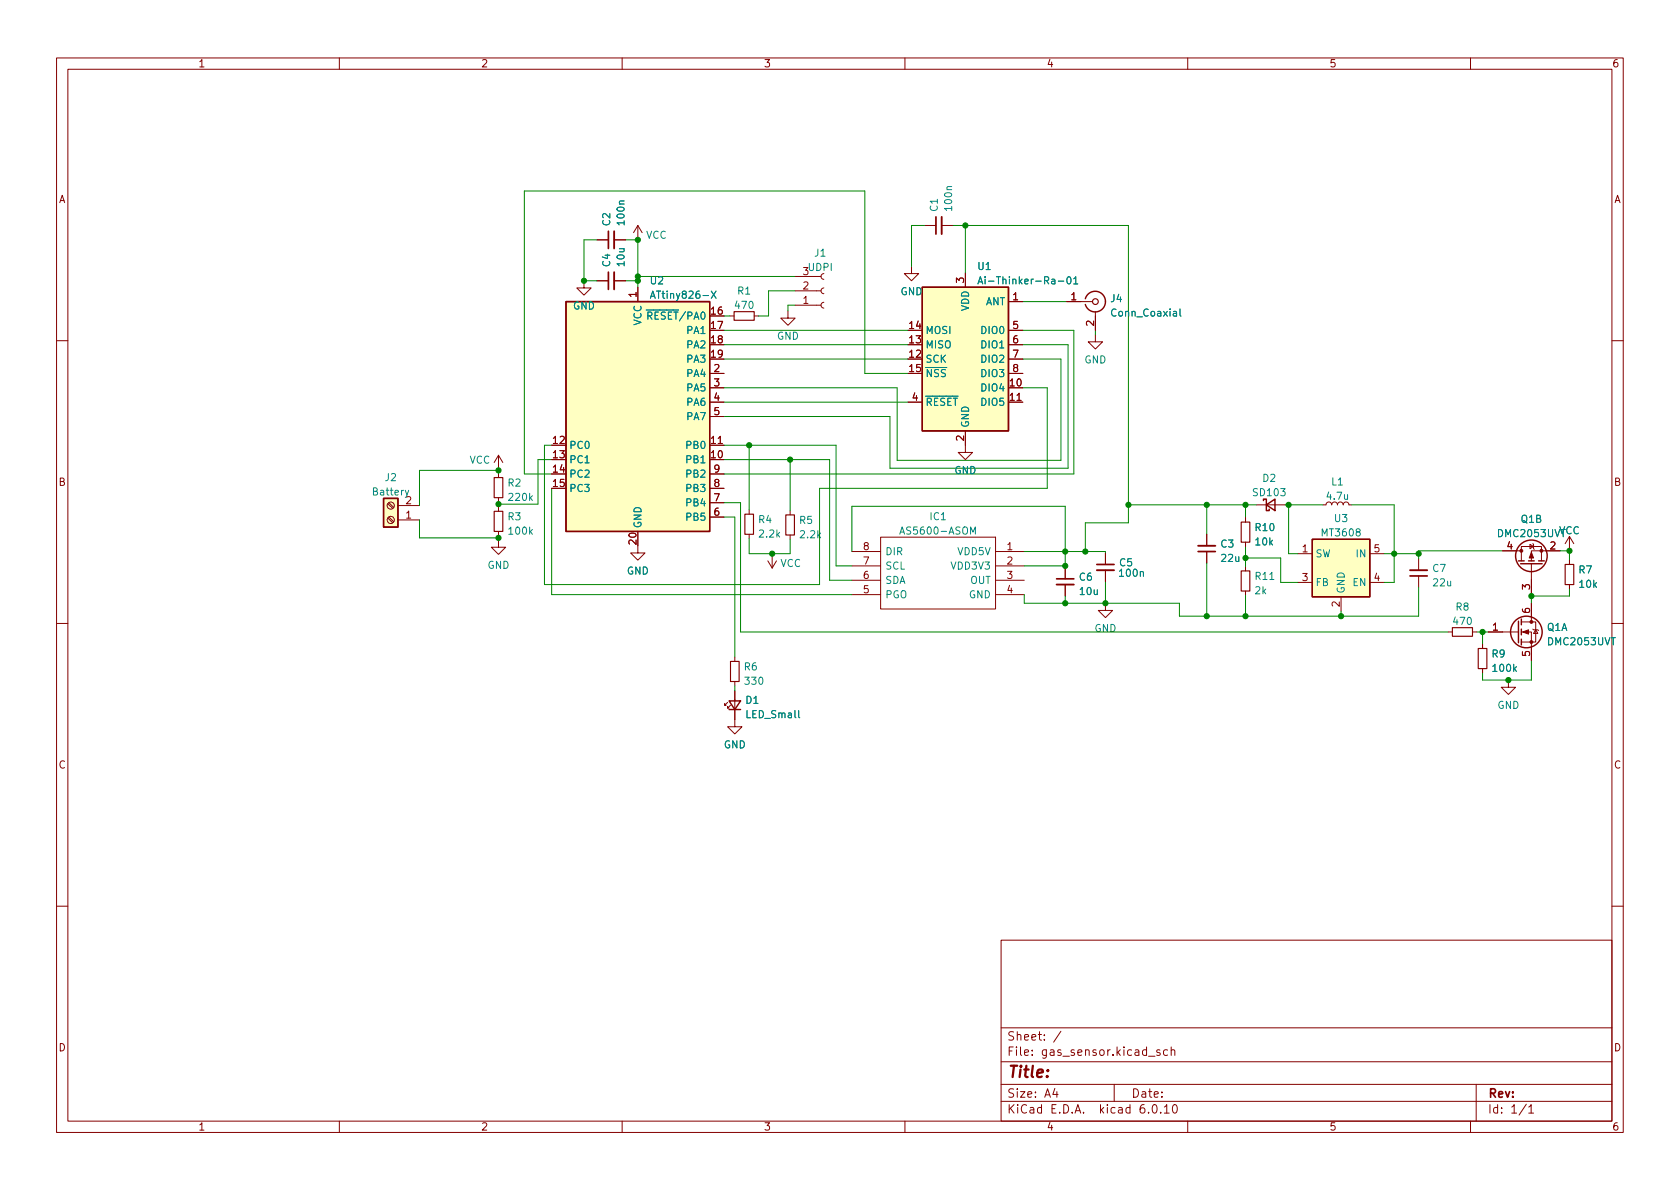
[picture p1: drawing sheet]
<svg xmlns="http://www.w3.org/2000/svg" width="297mm" height="210mm" viewBox="0 0 297 210" stroke-linecap="round" stroke-linejoin="round" font-family="sans-serif">
<g fill="none" stroke="#840000" stroke-width=".18">
<path d="M10 10.2h277v190.1h-277zM12 12.2h273v186.1h-273zM60 10.2v2M110 10.2v2M160 10.2v2M210 10.2v2M260 10.2v2M112.8 39.9v2.5M112.8 39.9l-.8 1.2M112.8 39.9l.7 1.2M163.4 39.9h2.1M166.5 39.9h2"/>
<path d="M103.3 49.7v1.2h1.2l-1.2 1.3-1.3-1.3h1.3M105.5 49.7h2.1M105.5 42.4h2.1M108.6 49.7h2M108.6 42.4h2M112.8 50.8v2.5M129 55.9h.8M133.3 55.9h.8M139.3 55v1.3h1.3l-1.3 1.2-1.3-1.2h1.3M140.6 48.9h4.6M140.6 51.4h4.6M140.6 54h4.6"/>
<path d="M145.7 48.4l-.4 .1-.1 .4 .1 .3 .4 .2M145.7 50.9l-.4 .2-.1 .3 .1 .4 .4 .1M145.7 53.5l-.4 .1-.1 .4 .1 .3 .4 .2M161.2 47.1v1.3h1.2l-1.2 1.3-1.3-1.3h1.3M170.7 48.3v2.5M178.3 53.3h2.5M178.3 58.4h2.5M188.6 53.3h4.6M193.7 59.2v1.2h1.2l-1.2 1.3-1.3-1.3h1.3M193.7 55.1v3.3M10 60.2h2M125.5 78.7h2.5"/>
<path d="M125.5 66h2.5M125.5 68.6h2.5M125.5 71.1h2.5M125.5 73.7h2.5M160.5 71.1h2.6M170.7 76.2v3.8h1.3l-1.3 1.3-1.3-1.3h1.3M178.3 66h2.5M178.3 71.1h2.5M178.3 61h2.5M178.3 63.5h2.5M285 60.2h2M68.6 89.1l.8 .8"/>
<path d="M68.6 91.6l.8 .9M68.8 88.9l.8 .8M68.8 91.4l.8 .9M70.4 91.9h3.8M70.4 89.4h3.8M88.1 95.5v1.3h1.3l-1.3 1.2-1.2-1.2h1.2M88.1 80.5v2.6M88.1 83.7v.7M88.1 88v.8M88.1 89.7v.7M88.1 94v.7M88.1 80.5l-.7 1.3"/>
<path d="M88.1 80.5l.8 1.3M112.8 96.5v1.3h1.2l-1.2 1.3-1.3-1.3h1.3M125.5 91.4h2.5M125.5 88.9h2.5M125.5 86.4h2.5M125.5 83.8h2.5M132.5 90.2v.7M132.5 94.5v.7M135.8 99.2l.7 1.3M136.5 97.9v2.6M137.3 99.2l-.8 1.3M139.7 90.3v.8"/>
<path d="M139.7 94.6v.8M150.6 97.5h5.1M155.7 95h20.3v12.7h-20.3zM176 97.5h5.1M195.5 97.8v2M213.4 94.5v2M213.4 97.5v2.1M220.2 91.6v.7M220.2 95.9v.7M222.1 89.3h5.1M229.5 97.9h2.5M233.9 89.3h.5l.2-.4 .3-.1 .4 .1 .2 .4 .1-.4 .3-.1 .4 .1 .2 .4 .2-.4 .4-.1 .3 .1 .1 .4 .1-.4 .4-.1 .4 .1 .1 .4h.5"/>
<path d="M242.2 97.9h2.5M250.8 98.8v2M265.7 97.4h3.3M269 99.2v-2.6h3.5v2.6M270.5 96.3l.6 .3-.6 .4zM270.8 99.7v5.3M271 96.1l.1 .2v.7l.2 .1M275.8 97.4h-5v1.8M277.5 94.9v2.5M277.5 99.1v.7M277.5 94.9l-.8 1.2M277.5 94.9l.8 1.2"/>
<path d="M10 110.2h2M129.9 116.2v.8M150.6 100.1h5.1M150.6 102.6h5.1M150.6 105.2h5.1M176 100.1h5.1M176 102.6h5.1M176 105.2h5.1M188.3 100.3v2.1M188.3 103.4v2M195.5 106.7v1.2h1.2l-1.2 1.3-1.3-1.3h1.3M195.5 100.8v2.1"/>
<path d="M220.2 100.2v.8M220.2 104.5v.8M229.5 103h2.5M237.1 105.5v2.6M242.2 103h2.5M250.8 101.8v2.1M256 111.8h.8M260.3 111.8h.8M262.1 113.9v.8M262.1 118.2v.8M263.1 111.8h5.4M269 111.8h1.8v5"/>
<path d="M269 110h2.5v3.5h-2.5M270.8 106.7v3.3M271 111.2l.1 .2h.8l.1 .1M271.5 111.4l.4 .6h-.8zM277.5 103.4v.7M285 110.2h2M128.7 124.2l-.6 .5v-.2v.2h.3M129.2 124.7l-.5 .5v-.2v.2h.2M129.9 122.2v6.3h1.3l-1.3 1.3-1.2-1.3h1.2M129.9 120.5v.8M266.7 120.3v1.2h1.3l-1.3 1.3-1.3-1.3h1.3M10 160.2h2"/>
<path d="M177 166.3h108v32h-108zM285 160.2h2M60 198.3v2M110 198.3v2M160 198.3v2M177 194.8h108M177 191.8h108M177 187.8h108M177 181.8h108M186.5 192.5l-.4 1h1M186.9 193v1M187.6 182.4l-1.3 1.9"/>
<path d="M197 191.8v3M203.1 186.8h1.1M203.9 195.4l.2-.1a.81 .81 0 0 1 .6 .7 .81 .81 0 0 1-.3 .8h-.2a.81 .81 0 0 1-.6-.6 .81 .81 0 0 1 .3-.8zM205.1 185.7l-.4-.1-.2 .2 .1 .3 .5 .1v.4h-.6M205.2 196.7v.1M205.9 195.8l.4-.5v1.5M205.9 196.8h.8M206.4 185.7l-.4-.1-.3 .3v.4l.2 .3h.5M207.1 185.8l.2-.2 .3 .1 .1 .9M207.1 185.1v1.5M207.5 195.4l.1-.1a.81 .81 0 0 1 .6 .7 .81 .81 0 0 1-.3 .8h-.1a.81 .81 0 0 1-.6-.6 .81 .81 0 0 1 .3-.8zM210 198.3v2"/>
<path d="M260 198.3v2M261 191.8v6.5M269.9 195.3l-1.3 1.9M270.3 195.8l.4-.5v1.5M270.3 196.8h.9"/>
<circle cx="69.1" cy="89.4" r=".63"/>
<circle cx="69.1" cy="91.9" r=".63"/>
</g>
<g fill="none" stroke="#840000" stroke-width=".2">
<path d="M129.8 55.1h3.5v1.5h-3.5zM87.4 84.4h1.5v3.6h-1.5zM87.4 90.4h1.5v3.6h-1.5zM131.7 90.9h1.5v3.6h-1.5zM138.9 91.1h1.6v3.5h-1.6zM219.5 92.3h1.5v3.6h-1.5zM276.7 99.8h1.6v3.6h-1.6zM129.2 117h1.5v3.5h-1.5zM219.5 101h1.5v3.5h-1.5zM256.8 111h3.5v1.5h-3.5zM261.4 114.7h1.5v3.5h-1.5z"/>
<circle cx="193.7" cy="53.3" r=".51"/>
</g>
<g fill="#ffffc2" stroke="#ffffc2" stroke-width=".18">
<path d="M100.1 53.3h25.4v40.7h-25.4z"/>
<path d="M67.8 88.1h2.6v5.1h-2.6z"/>
<path d="M163.1 50.8h15.2v25.4h-15.2z"/>
<path d="M232 95.4h10.2v10.1h-10.2z"/>
</g>
<g fill="none" stroke="#840000" stroke-width=".25">
<path d="M100.1 53.3h25.4v40.7h-25.4zM163.1 50.8h15.2v25.4h-15.2zM191.9 52.8a1.81 1.81 0 0 1 2.8-.9 1.81 1.81 0 0 1 0 2.9 1.81 1.81 0 0 1-2.8-1M67.8 88.1h2.6v5.1h-2.6zM223.4 88.5v-.2h.5v2h.5v-.3M223.9 89.3l1.5-1v2zM232 95.4h10.2v10.1h-10.2zM268.5 99.2h1M268.9 99.7h3.8M270.3 99.2h1M272 99.2h1M268.5 109.8v3.9"/>
<path d="M269 109.5v1M269 111.2v1.1M269 113v1M128.9 123.9h2l-1 1.6zM128.9 125.5h2"/>
<circle cx="270.8" cy="98.3" r="2.79"/>
<circle cx="269.9" cy="111.8" r="2.79"/>
</g>
<g fill="none" stroke="#008484" stroke-width=".18">
<path d="M115 52.7l.4-1.2 .4 1.2M115.1 52.4h.6M125.8 51.5l.8 1.2M126.6 51.5l-.8 1.2M172.9 50.2l.4-1.3 .5 1.3M173 49.8h.6M174.2 48.9v.2M188.8 49.1l.1-.2a.68 .68 0 0 1 .5 .7 .68 .68 0 0 1-.5 .6l-.1-.1-.2-.4zM189.8 49.3l.4-.4v1.3M189.8 50.2h.8M208.6 54.6v1.1l.2 .2M72.3 86.7l-.5 1.1-.1 .2"/>
<path d="M159.1 94.5l.4-1.3 .4 1.3M171.6 94.5v-1.3l.4 .9 .5-.9v1.3"/>
</g>
<path d="M166.5 38.3v3.1M108.6 40.9v3M108.6 48.1v3.1M211.8 96.5h3.1M186.8 103.4h3.1M193.9 100.8h3.1M249.3 100.8h3" fill="none" stroke="#840000" stroke-width=".33"/>
<path d="M165.5 38.3v3.1M107.6 40.9v3M107.6 48.1v3.1M193.9 99.8h3.1M211.8 97.5h3.1M186.8 102.4h3.1M249.3 101.8h3" fill="none" stroke="#840000" stroke-width=".3"/>
<g fill="#840000" stroke="#840000" stroke-width=".18">
<path d="M269.2 111.8l1.1-.4v.7z"/>
<path d="M270.8 97.7l.3 1h-.7z"/>
<circle cx="270.8" cy="113.5" r=".25"/>
<circle cx="270.8" cy="110" r=".25"/>
<circle cx="272.5" cy="97.4" r=".25"/>
<circle cx="269" cy="97.4" r=".25"/>
</g>
<g fill="none" stroke="#008400" stroke-width=".18">
<path d="M163.4 39.9h-2.2v7.2M168.5 39.9h31v52.6h-7.6v5M170.7 39.9v8.4M105.5 42.4h-2.2v7.3h2.2M110.6 42.4h2.2v8.4M110.6 49.7h2.2M112.8 48.9h27.8M128 58.4h32.5M128 55.9h1M140.6 51.4h-4.7v4.5h-1.8M140.6 54h-1.3v1M180.8 58.4h9.1v25.4h-61.9"/>
<path d="M180.8 53.3h7.8M193.7 58.4v.8M128 61h32.5M128 78.7h19.8v21.4h2.8M128 63.5h32.5M128 71.1h32.5M132.5 78.7v11.5M160.5 66h-7.6v-32.2h-60.2v50h4.8M180.8 61h8v21.8h-31.4v-9.1h-29.4M180.8 63.5h6.8v17.9h-29v-12.8h-30.6M180.8 68.6h4.4v17.8h-40.3v17h-48.6v-24.7h1.2M74.2 91.9v3.2h13.9"/>
<path d="M88.1 83.1v.6M88.1 88.8v.9M88.1 94.7v.8M88.1 83.2h-13.9v6.2M97.5 86.4v18.8h53.1M97.5 81.3h-2.4v7.8h-7M128 88.9h2.9v22.9h125.1M128 91.4h1.9v24.8M128 81.3h18.7v21.3h3.9M132.5 95.2v2.7h7.2v-2.5M139.7 81.3v9M150.6 97.5v-8h37.7v10.8"/>
<path d="M181.1 97.5h14.4v.3M199.5 89.3h22.6M213.4 89.3v5.2M213.4 99.6v9.4M220.2 98.7h6.2v4.3h3.1M220.2 89.3v2.3M220.2 96.6v3.6M227.2 89.3h6.7M227.8 89.3v8.6h1.7M239 89.3h7.5v13.7h-1.8M244.7 97.9h6.1M265.7 97.4h-14.9v1.4"/>
<path d="M275.8 97.4h1.7v1.7M181.1 100.1h7.2M188.3 105.4v1.3M195.5 102.9v3.8M220.2 105.3v3.7M237.1 108.1v.9M250.8 103.9v5.1h-42.3v-2.3h-27.4v-1.5M261.1 111.8h2M262.1 111.8v2.1M270.8 105v1.7M270.8 116.8v3.5h-8.7v-1.3M277.5 104.1v1.3h-6.7"/>
<path d="M129.9 121.3v.9"/>
</g>
<g fill="#008400" stroke="#008400" stroke-width=".18">
<circle cx="270.8" cy="105.4" r=".46"/>
<circle cx="250.8" cy="97.9" r=".46"/>
<circle cx="262.1" cy="111.8" r=".46"/>
<circle cx="246.5" cy="97.9" r=".46"/>
<circle cx="237.1" cy="109" r=".46"/>
<circle cx="277.5" cy="97.4" r=".46"/>
<circle cx="266.7" cy="120.3" r=".46"/>
<circle cx="103.3" cy="49.7" r=".46"/>
<circle cx="112.8" cy="49.7" r=".46"/>
<circle cx="112.8" cy="48.9" r=".46"/>
<circle cx="112.8" cy="42.4" r=".46"/>
<circle cx="139.7" cy="81.3" r=".46"/>
<circle cx="132.5" cy="78.7" r=".46"/>
<circle cx="188.3" cy="97.5" r=".46"/>
<circle cx="136.5" cy="97.9" r=".46"/>
<circle cx="213.4" cy="109" r=".46"/>
<circle cx="199.5" cy="89.3" r=".46"/>
<circle cx="213.4" cy="89.3" r=".46"/>
<circle cx="188.3" cy="106.7" r=".46"/>
<circle cx="195.5" cy="106.7" r=".46"/>
<circle cx="188.3" cy="100.1" r=".46"/>
<circle cx="191.9" cy="97.5" r=".46"/>
<circle cx="170.7" cy="39.9" r=".46"/>
<circle cx="220.2" cy="89.3" r=".46"/>
<circle cx="220.2" cy="109" r=".46"/>
<circle cx="220.2" cy="98.7" r=".46"/>
<circle cx="227.8" cy="89.3" r=".46"/>
<circle cx="88.1" cy="83.2" r=".46"/>
<circle cx="88.1" cy="89.1" r=".46"/>
<circle cx="88.1" cy="95.1" r=".46"/>
</g>
<text font-size="2.8" fill="#840000" x="178" y="190.6">Title:</text>
<g font-size="2.1" fill="#840000">
<text x="178" y="184">Sheet: /</text>
<text x="178" y="186.7">File: gas_sensor.kicad_sch</text>
<text x="178" y="196.9">KiCad E.D.A. kicad 6.0.10</text>
<text x="178" y="194.1">Size: A4</text>
<text x="200" y="194.1">Date:</text>
<text x="263" y="194.1">Rev:</text>
<text x="263" y="196.9">Id: 1/1</text>
</g>
<g font-size="1.8" fill="#840000">
<text x="35" y="11.9">1</text>
<text x="85" y="11.9">2</text>
<text x="135" y="11.9">3</text>
<text x="185" y="11.9">4</text>
<text x="235" y="11.9">5</text>
<text x="285" y="11.9">6</text>
<text x="10.3" y="35.9">A</text>
<text x="285.3" y="35.9">A</text>
<text x="112.5" y="52.6" transform="rotate(-90 112.5 52.6)">1</text>
<text x="142" y="53.7">1</text>
<text x="142" y="51.2">2</text>
<text x="142" y="48.6">3</text>
<text x="170.4" y="50" transform="rotate(-90 170.4 50)">3</text>
<text x="179.1" y="53.1">1</text>
<text x="189.4" y="53.1">1</text>
<text x="125.8" y="55.6">16</text>
<text x="125.8" y="58.2">17</text>
<text x="160.8" y="58.2">14</text>
<text x="179.1" y="58.2">5</text>
<text x="193.4" y="57.6" transform="rotate(-90 193.4 57.6)">2</text>
<text x="125.8" y="60.7">18</text>
<text x="125.8" y="63.2">19</text>
<text x="126.3" y="65.8">2</text>
<text x="160.8" y="63.2">12</text>
<text x="160.8" y="60.7">13</text>
<text x="160.8" y="65.8">15</text>
<text x="179.1" y="60.7">6</text>
<text x="179.1" y="63.2">7</text>
<text x="179.1" y="65.8">8</text>
<text x="126.3" y="68.3">3</text>
<text x="126.3" y="70.9">4</text>
<text x="161.3" y="70.9">4</text>
<text x="178.6" y="68.3">10</text>
<text x="178.6" y="70.9">11</text>
<text x="126.3" y="73.4">5</text>
<text x="170.4" y="78" transform="rotate(-90 170.4 78)">2</text>
<text x="97.8" y="78.5">12</text>
<text x="97.8" y="81">13</text>
<text x="97.8" y="83.6">14</text>
<text x="125.8" y="81">10</text>
<text x="125.8" y="78.5">11</text>
<text x="126.3" y="83.6">9</text>
<text x="10.3" y="85.9">B</text>
<text x="71.8" y="89.1">2</text>
<text x="97.8" y="86.1">15</text>
<text x="126.3" y="88.6">7</text>
<text x="126.3" y="86.1">8</text>
<text x="285.3" y="85.9">B</text>
<text x="71.8" y="91.7">1</text>
<text x="126.3" y="91.2">6</text>
<text x="112.5" y="96.2" transform="rotate(-90 112.5 96.2)">20</text>
<text x="152.7" y="99.8">7</text>
<text x="152.7" y="97.3">8</text>
<text x="178.1" y="97.3">1</text>
<text x="178.1" y="99.8">2</text>
<text x="230.3" y="97.7">1</text>
<text x="243" y="97.7">5</text>
<text x="266.5" y="97.1">4</text>
<text x="274.1" y="97.1">2</text>
<text x="152.7" y="104.9">5</text>
<text x="152.7" y="102.4">6</text>
<text x="178.1" y="102.4">3</text>
<text x="178.1" y="104.9">4</text>
<text x="230.3" y="102.7">3</text>
<text x="236.9" y="107.3" transform="rotate(-90 236.9 107.3)">2</text>
<text x="243" y="102.7">4</text>
<text x="270.5" y="104.2" transform="rotate(-90 270.5 104.2)">3</text>
<text x="263.9" y="111.5">1</text>
<text x="270.5" y="108.4" transform="rotate(-90 270.5 108.4)">6</text>
<text x="270.5" y="116.1" transform="rotate(-90 270.5 116.1)">5</text>
<text x="10.3" y="135.9">C</text>
<text x="285.3" y="135.9">C</text>
<text x="10.3" y="185.9">D</text>
<text x="285.3" y="185.9">D</text>
<text x="35" y="199.9">1</text>
<text x="85" y="199.9">2</text>
<text x="135" y="199.9">3</text>
<text x="185" y="199.9">4</text>
<text x="235" y="199.9">5</text>
<text x="285" y="199.9">6</text>
</g>
<g font-size="1.8" fill="#008484">
<text x="107.9" y="39.9" transform="rotate(-90 107.9 39.9)">C2</text>
<text x="110.4" y="39.6" transform="rotate(-90 110.4 39.6)">100n</text>
<text x="165.8" y="37.4" transform="rotate(-90 165.8 37.4)">C1</text>
<text x="168.3" y="37.1" transform="rotate(-90 168.3 37.1)">100n</text>
<text x="107.9" y="47.1" transform="rotate(-90 107.9 47.1)">C4</text>
<text x="110.4" y="47" transform="rotate(-90 110.4 47)">10u</text>
<text x="114.2" y="42.2">VCC</text>
<text x="142.9" y="47.9">UDPI</text>
<text x="144.1" y="45.4">J1</text>
<text x="172.9" y="47.7">U1</text>
<text x="115" y="50.3">U2</text>
<text x="115.7" y="52.8">ATtiny826-X</text>
<text x="130.4" y="52.1">R1</text>
<text x="159.2" y="52.2">GND</text>
<text x="174.2" y="54">ANT</text>
<text x="174.7" y="50.3">Ai-Thinker-Ra-01</text>
<text x="196.4" y="53.4">J4</text>
<text x="101.3" y="54.7">GND</text>
<text x="113.4" y="57.6" transform="rotate(-90 113.4 57.6)">VCC</text>
<text x="113.8" y="56.5">~{RESET}/PA0</text>
<text x="121.5" y="59">PA1</text>
<text x="130.1" y="54.6">470</text>
<text x="163.6" y="59">MOSI</text>
<text x="171.3" y="55" transform="rotate(-90 171.3 55)">VDD</text>
<text x="173.7" y="59">DIO0</text>
<text x="196.7" y="56">Conn_Coaxial</text>
<text x="121.5" y="61.6">PA2</text>
<text x="121.5" y="64.1">PA3</text>
<text x="137.4" y="60.1">GND</text>
<text x="163.6" y="64.1">SCK</text>
<text x="163.6" y="61.6">MISO</text>
<text x="173.7" y="61.6">DIO1</text>
<text x="173.7" y="64.1">DIO2</text>
<text x="191.7" y="64.3">GND</text>
<text x="121.5" y="66.7">PA4</text>
<text x="121.5" y="69.2">PA5</text>
<text x="121.5" y="71.7">PA6</text>
<text x="163.6" y="66.7">~{NSS}</text>
<text x="163.6" y="71.7">~{RESET}</text>
<text x="173.7" y="69.2">DIO4</text>
<text x="173.7" y="71.7">DIO5</text>
<text x="173.7" y="66.7">DIO3</text>
<text x="121.5" y="74.3">PA7</text>
<text x="171.3" y="75.7" transform="rotate(-90 171.3 75.7)">GND</text>
<text x="83" y="82">VCC</text>
<text x="100.6" y="79.4">PC0</text>
<text x="100.6" y="81.9">PC1</text>
<text x="121.5" y="81.9">PB1</text>
<text x="121.5" y="79.4">PB0</text>
<text x="168.7" y="83.8">GND</text>
<text x="66" y="87.6">Battery</text>
<text x="68.1" y="85.1">J2</text>
<text x="89.8" y="86">R2</text>
<text x="90.1" y="88.6">220k</text>
<text x="100.6" y="84.4">PC2</text>
<text x="100.6" y="87">PC3</text>
<text x="121.5" y="89.5">PB4</text>
<text x="121.5" y="87">PB3</text>
<text x="121.5" y="84.4">PB2</text>
<text x="221.7" y="87.7">SD103</text>
<text x="223.3" y="85.2">D2</text>
<text x="234.7" y="88.4">4.7u</text>
<text x="235.4" y="85.8">L1</text>
<text x="89.8" y="92">R3</text>
<text x="90.1" y="94.5">100k</text>
<text x="113.4" y="93.5" transform="rotate(-90 113.4 93.5)">GND</text>
<text x="121.5" y="92.1">PB5</text>
<text x="134.1" y="92.5">R4</text>
<text x="134.3" y="95">2.2k</text>
<text x="141.4" y="92.6">R5</text>
<text x="141.6" y="95.2">2.2k</text>
<text x="159.7" y="94.5">AS5600-ASOM</text>
<text x="164.5" y="92">IC1</text>
<text x="222" y="93.9">R10</text>
<text x="233.9" y="94.8">MT3608</text>
<text x="236" y="92.3">U3</text>
<text x="265" y="95">DMC2053UVT</text>
<text x="268.9" y="92.4">Q1B</text>
<text x="275.6" y="94.5">VCC</text>
<text x="86.2" y="100.6">GND</text>
<text x="110.8" y="101.6">GND</text>
<text x="137.9" y="100.3">VCC</text>
<text x="156.5" y="100.7">SCL</text>
<text x="156.5" y="98.2">DIR</text>
<text x="168.4" y="100.7">VDD3V3</text>
<text x="169.4" y="98.2">VDD5V</text>
<text x="198" y="100.1">C5</text>
<text x="198.1" y="102">100n</text>
<text x="215.9" y="96.8">C3</text>
<text x="216" y="99.4">22u</text>
<text x="222" y="96.4">10k</text>
<text x="232.5" y="98.5">SW</text>
<text x="239.9" y="98.5">IN</text>
<text x="253.3" y="101.1">C7</text>
<text x="279.2" y="101.4">R7</text>
<text x="156.5" y="105.8">PGO</text>
<text x="156.5" y="103.2">SDA</text>
<text x="171.3" y="105.8">GND</text>
<text x="171.5" y="103.2">OUT</text>
<text x="190.9" y="102.7">C6</text>
<text x="191" y="105.2">10u</text>
<text x="221.9" y="105.1">2k</text>
<text x="222" y="102.5">R11</text>
<text x="232.5" y="103.6">FB</text>
<text x="237.7" y="105" transform="rotate(-90 237.7 105)">GND</text>
<text x="239.2" y="103.6">EN</text>
<text x="253.5" y="103.7">22u</text>
<text x="257.4" y="108">R8</text>
<text x="279.3" y="103.9">10k</text>
<text x="193.5" y="111.8">GND</text>
<text x="257.1" y="110.5">470</text>
<text x="273.5" y="111.6">Q1A</text>
<text x="131.6" y="118.5">R6</text>
<text x="263.8" y="116.3">R9</text>
<text x="264.1" y="118.8">100k</text>
<text x="273.9" y="114.1">DMC2053UVT</text>
<text x="131.8" y="121.1">330</text>
<text x="131.9" y="124.4">D1</text>
<text x="264.7" y="125.3">GND</text>
<text x="132.1" y="127">LED_Small</text>
<text x="128" y="132.3">GND</text>
</g>
</svg>
